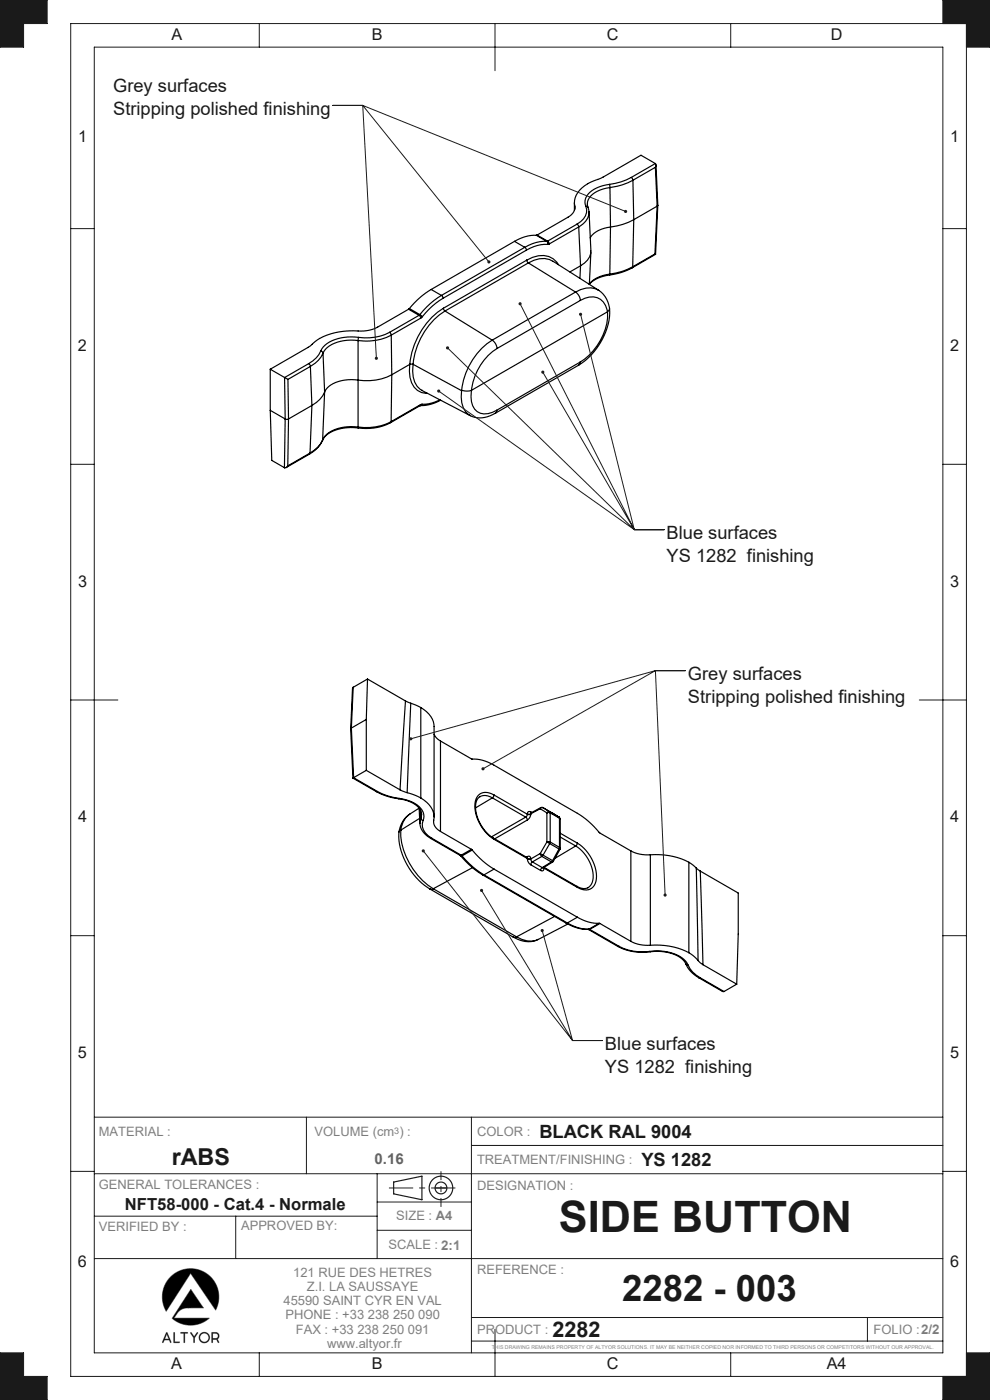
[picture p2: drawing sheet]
<svg xmlns="http://www.w3.org/2000/svg" width="210mm" height="297mm" viewBox="0 0 210 297" stroke-linecap="round" stroke-linejoin="round" font-family="sans-serif">
<g fill="none" stroke="#000" stroke-width=".25">
<path d="M129.3 39.1a6 6 0 0 0-5.1 2.9 2.27 2.27 0 0 0 .1 1.8M129.3 39.1l.1 .7M129.4 39.8a5.2 5.2 0 0 0-4.8 3l.1 1.2M129.4 39.8l.1 8.4M133.9 37.6a12.6 12.6 0 0 1-4.6 1.5M133.9 37.6l.4 .6M134.3 38.2a13.3 13.3 0 0 1-4.9 1.6M134.3 38.2l.1 8.4M139 34.7l-3-1.8-8.1 4.7-2 .8a6.3 6.3 0 0 0-4 4.2v1.1M139 34.7h.1M139 34.7l.2 .3-.2 .5M139 34.7l-5.1 2.9"/>
<path d="M139 35.5l-4.7 2.7M139 35.5l.4 8.2M139.2 35l.3 8.5M109.1 51.2l2.2 1.3M109.1 51.2l-17.6 10.2M111.3 52.5l.4 .6M111.3 52.5l-17.7 10.2M111.7 53.1l-17.7 10.2M111.7 55.2l.4 .6M111.7 55.2a5.3 5.3 0 0 1 5.7-.3l1.1 1.3M111.7 55.2l-17.6 10.2M112.1 55.8a5 5 0 0 1 5.2-.4l9.7 6.2"/>
<path d="M112.1 55.8l-17.7 10.2M112.1 55.8l10 6.2M113.8 49.9a8.4 8.4 0 0 0-4.7 1.3M113.8 49.9l2.2 1.3M113.9 49.9h-.1M113.9 49.9l2.3 1.3M116 51.2a8.3 8.3 0 0 0-4.7 1.3M116 51.2l.2 .3v.3M116.2 51.2h-.2M116.2 51.2l.3 .6M116.2 51.8a8 8 0 0 0-4.5 1.3M116.5 51.8h-.3"/>
<path d="M121.8 43v1.6M121.9 43.7a2.32 2.32 0 0 1-1.4 2.4l-6.6 3.8M121.9 43.7v.7M122.4 47.5l.4 .6M122.4 47.5l-6.2 3.7M122.8 48.1l-6.3 3.7M122.8 48.1l.3 8.3M123.1 56.4l-2.2 1.3M123.1 56.4l-.1 2.7M124.3 43.8a3.1 3.1 0 0 1-1.9 3.7M124.3 43.8l.4 .2M124.7 44l.2 .9"/>
<path d="M124.9 45a3.7 3.7 0 0 1-2.1 3.1M125 45l.3 8.2M125.3 53.2a3.4 3.4 0 0 1-2.2 3.2M125.3 53.4l-.3 6.9a6.7 6.7 0 0 1 4.3-2M129.4 58.1a6.4 6.4 0 0 0-4.4 2.1M129.4 58.1l-.1 .2M129.5 48.2a5.7 5.7 0 0 0-4.3 2.3M129.5 48.2l-.1 9.9M134.1 56.8a12.9 12.9 0 0 1-4.8 1.5M134.2 56.6a13.2 13.2 0 0 1-4.8 1.5M134.2 56.6l-.1 .2M134.4 46.6a13.3 13.3 0 0 1-4.9 1.6"/>
<path d="M134.4 46.6l-.2 10M138.9 53.9l.2 .1M138.9 53.9l-4.7 2.7M139.1 54l-5 2.8M139.4 43.7l-5 2.9M139.4 43.7l-.5 10.2M139.5 43.5l-.1 .2M139.5 43.5l-.4 10.5M57.3 78.3l3.1 1.8M57.3 78.3v8.8M65.5 77.1l.3 .6M65.5 77.1l-5.1 3"/>
<path d="M65.8 77.7l-4.7 2.8M65.8 77.7l.4 8.3M68 74.5a5.6 5.6 0 0 1-2.5 2.6M68 74.5l.4 .1 .1 .3M68.5 74.9a5.9 5.9 0 0 1-2.7 2.8M68.5 74.9l.4 8.3M76 72.2a7.7 7.7 0 0 0-7.3 2.3l-.2 .4M76 72.2v8.4M76.1 71.6a8.8 8.8 0 0 0-7.6 2l-.5 .9M76.1 71.6l-.1 .6M82.6 70.5a10.8 10.8 0 0 1-6.5 1.1M82.6 70.5l.4 .6"/>
<path d="M83 71.1a11.6 11.6 0 0 1-7 1.1M83 71.1l.1 8.4M83.1 79.5a11.6 11.6 0 0 1-7.1 1.1M83.1 79.5l-.1 9.9M86.7 65.6l-6.6 3.8a8.3 8.3 0 0 1-5.1 .8 12.6 12.6 0 0 0-8.3 2.3l-1.3 1.2-8.1 4.6M86.7 65.6l2.2 1.3M86.8 65.5l-.1 .1M86.8 65.5l2.3 1.2M86.9 77.3h.1M86.9 77.3a6 6 0 0 0 1.7 5.5l.8 .5 1.3 .1M86.9 77.3l-3.8 2.2M87.6 77.3h-.7"/>
<path d="M87.6 77.3h.1M87.6 77.3l10.3 5.6M87.6 77.3a5.7 5.7 0 0 0 1.5 5.3l.5 .2M88.9 66.9l.3 .6M88.9 66.9l-6.3 3.6M89.1 66.7l.5 .5M89.1 66.7l-.2 .2M89.2 67.5l-6.2 3.6M89.6 67.2l-.4 .3M91.5 61.4a17.4 17.4 0 0 0-4.7 4.1M91.5 61.4l2.1 1.3M93.6 62.7l-2.3 1.7-2.2 2.3"/>
<path d="M93.6 62.7l.4 .6M94 63.3l-2.3 1.6-2.1 2.3M94.1 65.4a16 16 0 0 0-7.2 11.9M94.1 65.4l.3 .6M94.4 66a15.2 15.2 0 0 0-6.8 11.3M94.4 66l10 6.2M104.4 72.2a14.6 14.6 0 0 0-6.5 10.7M104.4 72.2a2.36 2.36 0 0 1 1 1.7M105.4 73.9a12.2 12.2 0 0 0-5.4 8.9M122.1 62a2.36 2.36 0 0 1 1 1.7M122.1 62l-17.7 10.2M123 76.8l-.3 .7-17.6 10.2"/>
<path d="M123 76.8l-17.6 10.2M123.1 63.7a3.5 3.5 0 0 1 5.4 1.1l.4 1.3M123.1 63.7l-17.7 10.2M127 61.6a4.4 4.4 0 0 0-4.9 .4M127 61.6a5.3 5.3 0 0 1 2.3 3.8M128.9 66.2h.1M128.9 66.2a12.3 12.3 0 0 1-5.9 10.6M128.9 66.2l-28.9 16.6M128.9 66.1l.3-.3 .1-.4a14 14 0 0 1-6.6 12.1M57.3 87.1l3.2 1.8M57.3 87.1l.3 10.6 2.7 1.5M60.3 99.2h.1"/>
<path d="M60.4 80.1h.1M60.4 80.1l.1 8.8M60.4 80.1l.7 .4M60.5 88.9h.7M60.5 88.9l-.2 10.3M61 98.8l-.3 .4h-.4M61.1 80.5l.1 8.4M61.2 88.9l-.2 9.9M65.7 96.3l-5 2.9M65.8 96.1l-.1 .2M65.8 96.1l-4.8 2.7M66.2 86l-5 2.9"/>
<path d="M66.2 86l-.4 10.1M68.4 93.4l-.9 1.5-1.8 1.4M68.4 93.3a5.9 5.9 0 0 1-2.6 2.8M68.4 93.3v.1M68.9 83.2a5.9 5.9 0 0 1-2.7 2.8M68.9 83.2l-.5 10.1M76 90.6a7.8 7.8 0 0 0-7.3 2.3l-.3 .4M76 90.6v.2M76 80.6a7.2 7.2 0 0 0-6.9 2.2l-.2 .4M76 80.6v10M76 90.8a8.2 8.2 0 0 0-7.3 2.1l-.3 .5M76 90.8h.1"/>
<path d="M82.9 89.7a11 11 0 0 1-6.9 1.1M83 89.4l-.6 .3a11.8 11.8 0 0 1-6.4 .9M83 89.4l-.1 .3M89.1 86.1l-6.2 3.6M89.2 86l-.1 .1M89.2 85.9l-.1 .2M89.2 85.9l-6.2 3.5M89.5 85.8l-.3 .1M89.5 85.8l-.4 .2M89.5 82.9l10.3 5.3M93.3 84.8l-1.7 .7-2.1 .3M93.5 84.9l-2 .8-2.4 .3"/>
<path d="M97.9 82.9a5.5 5.5 0 0 0 1.5 5.1 5.1 5.1 0 0 0 5.6-.3M97.9 82.9h.1M100 82.8l-.9 .2-1.2-.1M100 82.8h.1M100 82.8a4.7 4.7 0 0 0 1.2 4.5 3.7 3.7 0 0 0 4.2-.3M105.4 87l-.3 .7M74.5 154.5l-.1 .2 .5 10.4M74.5 154.5l.5 10.5M74.9 145.8l-.1 .3-.4 8.6M74.9 145.8l-.4 8.7M77.7 152.6v10.8M77.7 152.6l-3.2 1.9"/>
<path d="M78 144.1l-.3 8.5M78 144.1l8 4.6M78 144.1l-3.1 1.7M86 148.7l-1.1 18.9M86 148.7l1.1 .5M87.1 149.2l-.7 19M87.1 149.2l2.2 .9M89.3 150.1a4.9 4.9 0 0 1 2.8 4v19.2M89.3 150.1v19.2M92.1 155.8l.4 .6 .9 .8M93.4 157.2l6.7 3.8a8.2 8.2 0 0 1 4.7 1.3l17.7 10.2a22.3 22.3 0 0 1 4.7 4.2l6.6 3.8M93.4 157.2v19.2"/>
<path d="M74.9 165.1l4.9 2.8M75 165l-.1 .1M75 165l5.1 2.9M75 165h.1M77.7 163.4l7.2 4.2M77.7 163.4l-2.7 1.6M79.8 167.9l2.5 1.1 2.3 .5M80.1 167.9a12.6 12.6 0 0 0 4.6 1.5M80.1 167.9h-.3M84.6 169.5a5.4 5.4 0 0 1 4.8 2.8v.4M84.6 176.5a14 14 0 0 0 6.6 12.1M84.7 169.4a6.1 6.1 0 0 1 5.1 2.9 2.31 2.31 0 0 1-.1 1.8"/>
<path d="M84.7 169.4l-.1 .1M84.9 167.6l1.5 .6M85 176.1h.1M85 176.1a14.9 14.9 0 0 0 6.9 12.4M86.4 168.2l2.9 1.1M86.7 172.8a5.4 5.4 0 0 0-2.1 3.7l.4-.4M86.9 172.7l-.1 .1M86.9 172.7l2-1.3 .2 3.3M86.9 172.7a4.2 4.2 0 0 0-1.9 3.4M89 173.6l-4 2.5M89.1 174.7a3.9 3.9 0 0 0 2.3 3.2M89.2 171.9l.1 1.7"/>
<path d="M89.3 169.3a4.8 4.8 0 0 1 2.7 5.4l.5 .9 .9 .8M89.3 173.6l.1 .3 .3 .2M89.3 173.6l-.2 1.1M89.4 172.7h.1M89.4 172.7l-.1 .9M89.7 174.1a3.1 3.1 0 0 0 1.9 3.7M91.4 177.9h.1M91.4 177.9l6.2 3.6M91.6 177.8l-.2 .1M91.6 177.8l6.2 3.6M93.4 176.4l6.6 3.8M101.8 169a2.99 2.99 0 0 0-.8 3.4 8.6 8.6 0 0 0 3.7 5.4"/>
<path d="M101.8 169l1.3-.2 1.3 .5M101.8 169h.1M104.4 169.3l7.1 4M104.4 169.3l-3.5 2.1M104.7 177.8l7.1 4.1M104.7 177.8l.1 .2M104.8 168.7a2.4 2.4 0 0 0-4 1.2 8.5 8.5 0 0 0 4 8.1M104.8 168.7l-.4 .6M104.8 168.7l7.1 4M104.8 178l7.1 4.1M111.5 173.3l.4 .7M111.5 173.3l-7.2 4.2"/>
<path d="M111.9 174l-7 4M111.9 172.7l-.4 .6M111.9 172.7h.7M111.9 172.7h.1M112.6 172.7a1.54 1.54 0 0 1-.7 1.3M112.6 172.7h.1M112.6 172.2l.1 .2M112.6 172.2a.43 .43 0 0 0-.5 0 .43 .43 0 0 0-.2 .5M112.6 172.2l.2 .2M112.7 172.4l-.1 .3M114.6 171.6l-2 1.1M114.6 171.6l1.4 .8"/>
<path d="M114.7 171.3h.5M114.7 171.3l-.1 .3M114.7 171.3l-2 1.1M115.2 171.3h-.3l-.3 .3M115.2 171.3l1.4 .9M115.2 171.3l2 1.2M116 178.6l.6 .4M116 178.6h.7M116 172.4h.7M116 178.6l-1.4 2.5M116 172.4v6.2M116.6 172.2h-.3l-.3 .2"/>
<path d="M116.6 172.2l.1 .2M116.6 179l-1.4 2.4M116.6 179l2 1.1M116.6 172.2l2 1.2M116.7 178.6l-.1 .4M116.7 172.4v6.2M116.7 178.6l2 1.2M116.7 172.4l2 1.2M117.2 172.5l1.4 .9M118.6 173.4l.1 .2M118.6 173.4h.1M118.6 173.4l.2 .4"/>
<path d="M118.7 179.8l-.1 .3M118.7 179.8l.1 .2M118.7 173.6l.1 .2M118.7 173.6v6.2M118.8 180v.2M118.8 173.8v6.2M118.8 176.8l3.7 2.1M118.8 177.6l3.3 1.9M122.1 179.5a7.7 7.7 0 0 1 3.6 7.6 1.99 1.99 0 0 1-3.3 .9M122.1 179.5l-4.4 2.6M122.5 178.9a8.6 8.6 0 0 1 3.9 8.1 2.27 2.27 0 0 1-3.4 1.5l-.5-.2M122.5 178.9l-.4 .6"/>
<path d="M91.2 188.6h.1M91.2 188.6l17.7 10.2M91.9 188.5l-.7 .1M91.9 188.5l17.7 10.2M97.6 181.5l.2 .1M97.8 181.6a18 18 0 0 0 4.6 4M97.8 181.4l.2 .2M97.8 181.4l-.2 .1M98 181.6l2.3 2.3 2.4 1.7M98 181.6h-.2M100 180.2l.2 .1M100 180.2l-2.2 1.2"/>
<path d="M100.2 180.3a17.4 17.4 0 0 0 4.6 4.1M100.2 180.3l-2.2 1.3M100.2 184.1l-8.3 4.4M102.4 185.6l17.7 10.2M102.7 185.6h-.3M102.7 185.6l17.6 10.2M104.8 184.4l17.7 10.2M104.8 184.4l-2.1 1.2M109.6 198.7a4.9 4.9 0 0 0 4.5 .6 5.4 5.4 0 0 1-5.2-.5M109.6 198.7l-.7 .1M111.8 181.9l.1 .2M111.8 181.9h.1"/>
<path d="M111.9 181.7a.44 .44 0 0 1 .5 0 .44 .44 0 0 1 .2 .4M111.9 181.7l-.1 .2M111.9 181.7l-.3 .1M111.9 182.2a1.56 1.56 0 0 0 .7 1.3M111.9 182.2h.7M111.9 182.1h.7M111.9 182.1v.1M112.6 182.2l.3 .6M112.6 182.1v.1M112.6 183.5l2.1 1.2M112.9 182.8l-.3 .7M112.9 182.8l2.1 1.3"/>
<path d="M114.6 181.1l.6 .3M114.6 181.1l.3 .6M114.6 181.1l-2 1.1M114.9 181.7l-2 1.1M114.9 181.7l2.1 1.2M115 184.1l-.3 .6M115 184.1h.3M115.2 181.4l-.3 .3M115.2 181.4l2 1.2M115.3 184.1l.1 .2M115.3 184.1l.1 .1M115.4 184v.2"/>
<path d="M115.4 184.3a.43 .43 0 0 1-.2 .4 .43 .43 0 0 1-.5 0M115.4 184.2l7.1 4.1M115.4 184.2v.1M115.4 184l7 4M117 182.9h.2M117 182.9l-2 1.2M117.2 182.6l-.2 .3M117.2 182.6l.2 .1M117.2 182.9l-1.9 1.2M117.4 182.7l-.2 .2M117.6 194.4l-8 4.3M118.6 180.1l.2 .1"/>
<path d="M118.6 180.1l-1.4 2.5M118.8 180.2l-1.4 2.5M120.1 195.8a8.6 8.6 0 0 0 4.7 1.4M120.3 195.8l1.6 .8a7.3 7.3 0 0 0 3 .5M120.3 195.8h-.2M120.4 196l-6.2 3.3M122.4 188l.1 .3M122.5 194.6a8.4 8.4 0 0 0 4.6 1.3M122.5 194.6l-2.2 1.2M124.8 197.2h.1M124.8 197.2l6.3 3.6h.2M124.9 197.1l.2 .1"/>
<path d="M124.9 197.1l-.1 .1M125.1 197.2h-.3M125.1 197.2l6.2 3.6M127.1 195.9h.2M127.1 195.9l-2.2 1.2M127.3 195.9l6.5 3.8M127.3 195.9l-2.2 1.3M133.8 199.7a7.5 7.5 0 0 0 4.2 .8M133.8 180.5a7.5 7.5 0 0 0 4.2 .8M133.8 180.5v19.2M138 181.3a15.3 15.3 0 0 1 8.1 1.6M138 181.3v19.2"/>
<path d="M146.1 182.9l1.6 1.3M146.1 182.9v19.2M147.7 184.2l.4 19.6M147.7 184.2l.8 .6M148.5 184.8l.6 19.9M148.5 184.8l8.1 4.6v8.8l-.3 10.6M131.1 200.8a10.9 10.9 0 0 0 6.8 1.1M131.3 200.8a10.7 10.7 0 0 0 6.6 1M137.9 201.8a10.7 10.7 0 0 1 6.7 1.6l.9 1.1M137.9 201.8a8.9 8.9 0 0 1 7.6 2.1l.5 .9M138 200.5a15.2 15.2 0 0 1 8.1 1.6M145.5 204.5l.5 .3"/>
<path d="M145.5 204.5a6 6 0 0 0 2.8 2.9M146 204.8a5.6 5.6 0 0 0 2.5 2.6M146.1 202.1l1.1 .8 .9 .9M148.1 203.8l1 .9M148.3 207.4l4.9 2.9h.4M148.5 207.4h-.2M148.5 207.4l5.1 2.9M149.1 204.7l7.2 4.1M153.6 210.3h.1M156.3 208.8l-2.7 1.5"/>
</g>
<g fill="none" stroke="#191924" stroke-width=".25">
<path d="M83.5 250.8l6-1.3v5l-6-1.2z"/>
<circle cx="93.5" cy="252" r="2.5"/>
<circle cx="93.5" cy="252" r="1.25"/>
</g>
<g fill="none" stroke="#808080" stroke-width=".21">
<path d="M36.1 271a6 6 0 0 1 7.8-.7 6 6 0 0 1 1.8 7.6l-5.3-7.8-5.1 8.1a6 6 0 0 1 .8-7.2zM40.5 273.6l2.6 3.9h-3.2a2.69 2.69 0 0 0-2.4 1.3l-.6 .8h7.5a6 6 0 0 1-7.9 .1zM34.5 284.8h.1M34.5 284.8l.3-.5h1.1l.3 .5M35.4 283l.4 1.1h-.9zM36.2 284.8l-.8-2.1-.9 2.1M36.2 284.8h.1M36.9 282.7h.1v2h1l.1 .1h-1.2zM38.3 282.7h1.5l-.6 .1-.1 2-.1-2h-.6zM40.5 282.7l.7 .9 .6-.9h.1l-.6 1.1v1h-.2a2.04 2.04 0 0 0-.7-2zM44.9 282.8l.9-.1a.74 .74 0 0 1 .7 .5 .74 .74 0 0 1-.4 .9l.2 .7M44.9 282.8v2h.2v-.7h.8l.4 .7"/>
<path d="M45.1 282.8h.7a.56 .56 0 0 1 .5 .6 .56 .56 0 0 1-.5 .6h-.7zM46.3 284.8h.1"/>
<circle cx="43.3" cy="283.8" r="1.12"/>
<circle cx="43.3" cy="283.8" r=".96"/>
</g>
<path d="M92.3 252h2.5" fill="none" stroke="#191924" stroke-width=".21" stroke-dasharray="30.5 1.3 1.3 1.3" stroke-linecap="butt"/>
<path d="M93.5 248.5v7.5" fill="none" stroke="#191924" stroke-width=".21" stroke-dasharray="30.5 1.3 1.3 1.3" stroke-dashoffset="28.6" stroke-linecap="butt"/>
<path d="M82.5 252h14.1" fill="none" stroke="#191924" stroke-width=".21" stroke-dasharray="30.5 1.3 1.3 1.3" stroke-dashoffset="25.3" stroke-linecap="butt"/>
<g fill="none" stroke="#191924" stroke-width=".21">
<path d="M0 0h10v5h-5v5h-5zM15 5h190v287h-190zM20 10h180v277h-180zM55 5v5M105 5v10M155 5v5M200 5v-5h10v10h-5M15 48.5h5M200 48.5h5M15 98.5h5M200 98.5h5M15 148.5h10"/>
<path d="M195 148.5h10M15 198.5h5M200 198.5h5M20 237h180M65 237v12M100 237v50M15 248.5h5M20 249h180M20 258h60M50 258v9M80 249v18M80 255h20"/>
<path d="M100 243h100M200 248.5h5M20 267h180M80 261h20M100 279.5h100M184 279.5v5M0 287h5v5h5v5h-10zM55 287v5M100 284.5h100M105 282v10M155 287v5M205 287h5v10h-10v-5"/>
</g>
<path d="M36.2 270.9a6 6 0 0 0-.9 7.3l5.1-8.1 5.3 7.8a6 6 0 0 0-1.7-7.6 6 6 0 0 0-7.8 .6zM40.5 273.6l-4 6.1a6 6 0 0 0 7.9-.1h-7.5l.6-.8a2.65 2.65 0 0 1 2.4-1.3h3.2zM35.3 282.7l-.8 2.1h.1l.2-.5h1.1l.3 .5-.8-2.1zM35.4 283l.4 1.1h-.9zM38.3 282.7l.1 .1h.6v2h.1l.1-2 .6-.1zM36.9 282.7v2.1h1.1v-.1h-1v-2zM42.2 283.8a1.15 1.15 0 0 0 2.3 0 1.15 1.15 0 0 0-2.3 0zM42.4 283.8a.96 .96 0 0 1 1.9 0 .96 .96 0 0 1-1.9 0zM40.4 282.7l.7 1.1v1h.1l.1-1 .6-1.1h-.1l-.6 .9zM45 282.7l-.1 2.1h.2v-.7h.8l.5 .7-.3-.7 .4-.5-.2-.6-.4-.3zM45.1 282.8l1 .2 .2 .4-.1 .4-.3 .2h-.8z" fill-rule="evenodd" fill="#000"/>
<path d="M0 287v10h10v-5h-5v-5zM200 0h10v10h-5v-5h-5zM200 292h5v-5h5v10h-10zM0 0h10v5h-5v5h-5z" fill-rule="evenodd" fill="#191924"/>
<g fill="none" stroke="#191924" stroke-width=".21">
<path d="M70.6 22.4h6.3M76.9 22.4l2.9 53.6M76.9 22.4l55.8 22.5M76.9 22.4l26.8 33.2M94.9 73.8l39.6 38.6M110.3 64.4l24.2 48M115.1 78.9l19.4 33.5M123.2 66.7l11.3 45.7M93.1 83l41.4 29.4M134.5 112.4h6.4M139 142.3h6.4M139 142.3l-51.9 14.4"/>
<path d="M139 142.3l-36.5 20.8M139 142.3l2.1 47.6M89.8 180.5l31.7 40.2M102.1 188.9l19.4 31.8M115 197.4l6.5 23.3M121.5 220.7h6.3"/>
</g>
<path d="M110.1 64.2a.33 .33 0 0 0 .1 .5 .33 .33 0 0 0 .5-.3 .33 .33 0 0 0-.5-.3l.1 .3zM94.7 73.6a.33 .33 0 0 0 .1 .5 .33 .33 0 0 0 .5-.3 .33 .33 0 0 0-.5-.3l.1 .3zM114.9 78.7a.33 .33 0 0 0 .1 .6 .33 .33 0 0 0 .5-.4 .33 .33 0 0 0-.5-.2l.1 .2zM122.9 66.4a.33 .33 0 0 0 .1 .6 .33 .33 0 0 0 .5-.3 .33 .33 0 0 0-.4-.3l.1 .3-.1-.3zM92.8 82.7l.3 .3-.3-.2a.33 .33 0 0 0 .2 .5 .33 .33 0 0 0 .4-.4 .33 .33 0 0 0-.6-.2zM79.6 75.8v.4l.3 .1-.1-.3 .1 .3 .2-.1v-.4zM132.5 44.6v.5h.4l.1-.1-.3-.1 .3 .1-.1-.4zM103.5 55.3v.5h.4l-.2-.2 .3 .2-.1-.5zM101.9 188.7a.33 .33 0 0 0 .1 .5 .33 .33 0 0 0 .5-.3 .33 .33 0 0 0-.5-.3l.1 .3zM89.6 180.2a.33 .33 0 0 0 0 .6 .33 .33 0 0 0 .5-.3 .33 .33 0 0 0-.4-.3l.1 .3zM114.8 197.2a.33 .33 0 0 0 .1 .5 .33 .33 0 0 0 .4-.3 .33 .33 0 0 0-.4-.3l.1 .3-.1-.3zM86.9 156.5l-.1 .3 .3-.1-.3 .1a.33 .33 0 0 0 .5 .2 .33 .33 0 0 0 .1-.5 .33 .33 0 0 0-.5 0zM102.2 162.9v.4l.3-.2-.3 .2a.33 .33 0 0 0 .4 .1 .33 .33 0 0 0 .1-.5 .33 .33 0 0 0-.5 0zM140.9 189.6l-.1 .5 .3 .1v-.3v.3l.2-.1v-.4z" fill="#191924"/>
<text font-size="9.2" fill="#191924" x="118.6" y="261.4">SIDE BUTTON</text>
<text font-size="7.8" fill="#191924" x="131.9" y="276">2282 - 003</text>
<text font-size="4.9" fill="#191924" x="36.4" y="247.1">rABS</text>
<text font-size="4.6" fill="#191924" x="117.2" y="283.6">2282</text>
<g font-size="3.9" fill="#191924">
<text x="24" y="19.4">Grey surfaces</text>
<text x="24" y="24.3">Stripping polished finishing</text>
<text x="141.4" y="114.3">Blue surfaces</text>
<text x="141.4" y="119.2">YS 1282 finishing</text>
<text x="145.9" y="144.2">Grey surfaces</text>
<text x="145.9" y="149.1">Stripping polished finishing</text>
<text x="128.3" y="222.7">Blue surfaces</text>
<text x="128.3" y="227.6">YS 1282 finishing</text>
<text x="114.4" y="241.3">BLACK RAL 9004</text>
<text x="136.1" y="247.3">YS 1282</text>
</g>
<text font-size="3.5" fill="#191924" x="26.5" y="256.8">NFT58-000 - Cat.4 - Normale</text>
<g font-size="3.4" fill="#191924">
<text x="36.4" y="8.5">A</text>
<text x="78.9" y="8.5">B</text>
<text x="128.8" y="8.5">C</text>
<text x="176.3" y="8.5">D</text>
<text x="16.6" y="30.2">1</text>
<text x="201.5" y="30.2">1</text>
<text x="16.5" y="74.5">2</text>
<text x="201.5" y="74.5">2</text>
<text x="16.6" y="124.4">3</text>
<text x="201.5" y="124.5">3</text>
<text x="16.5" y="174.5">4</text>
<text x="201.5" y="174.5">4</text>
<text x="16.5" y="224.5">5</text>
<text x="201.5" y="224.5">5</text>
<text x="16.5" y="268.7">6</text>
<text x="201.5" y="268.7">6</text>
<text x="36.3" y="290.5">A</text>
<text x="78.8" y="290.5">B</text>
<text x="128.7" y="290.5">C</text>
<text x="175.4" y="290.5">A4</text>
</g>
<text font-size="3.2" fill="#646464" x="79.5" y="247">0.16</text>
<g font-size="2.7" fill="#808080">
<text x="21" y="241">MATERIAL :</text>
<text x="66.7" y="241.1">VOLUME (cm ) :</text>
<text x="101.2" y="241.1">COLOR :</text>
<text x="101.2" y="247">TREATMENT/FINISHING :</text>
<text x="21" y="252.2">GENERAL TOLERANCES :</text>
<text x="101.2" y="252.4">DESIGNATION :</text>
<text x="21" y="261.1">VERIFIED BY :</text>
<text x="51.1" y="260.9">APPROVED BY:</text>
<text x="84" y="258.8">SIZE : A4</text>
<text x="82.4" y="265.1">SCALE : 2:1</text>
<text x="62.2" y="270.9">121 RUE DES HETRES</text>
<text x="65.1" y="273.9">Z.I. LA SAUSSAYE</text>
<text x="101.2" y="270.2">REFERENCE :</text>
<text x="60.1" y="276.9">45590 SAINT CYR EN VAL</text>
<text x="60.5" y="279.9">PHONE : +33 238 250 090</text>
<text x="62.8" y="282.9">FAX : +33 238 250 091</text>
<text x="69.4" y="285.9">www.altyor.fr</text>
<text x="101.2" y="283">PRODUCT :</text>
<text x="185.3" y="283">FOLIO :2/2</text>
</g>
<text font-size="1.9" fill="#808080" x="83.6" y="240.6">3</text>
<text font-size="1.1" fill="#808080" x="104.3" y="286.2">THIS DRAWING REMAINS PROPERTY OF ALTYOR SOLUTIONS. IT MAY BE NEITHER COPIED NOR INFORMED TO THIRD PERSONS OR COMPETITORS WITHOUT OUR APPROVAL.</text>
</svg>
